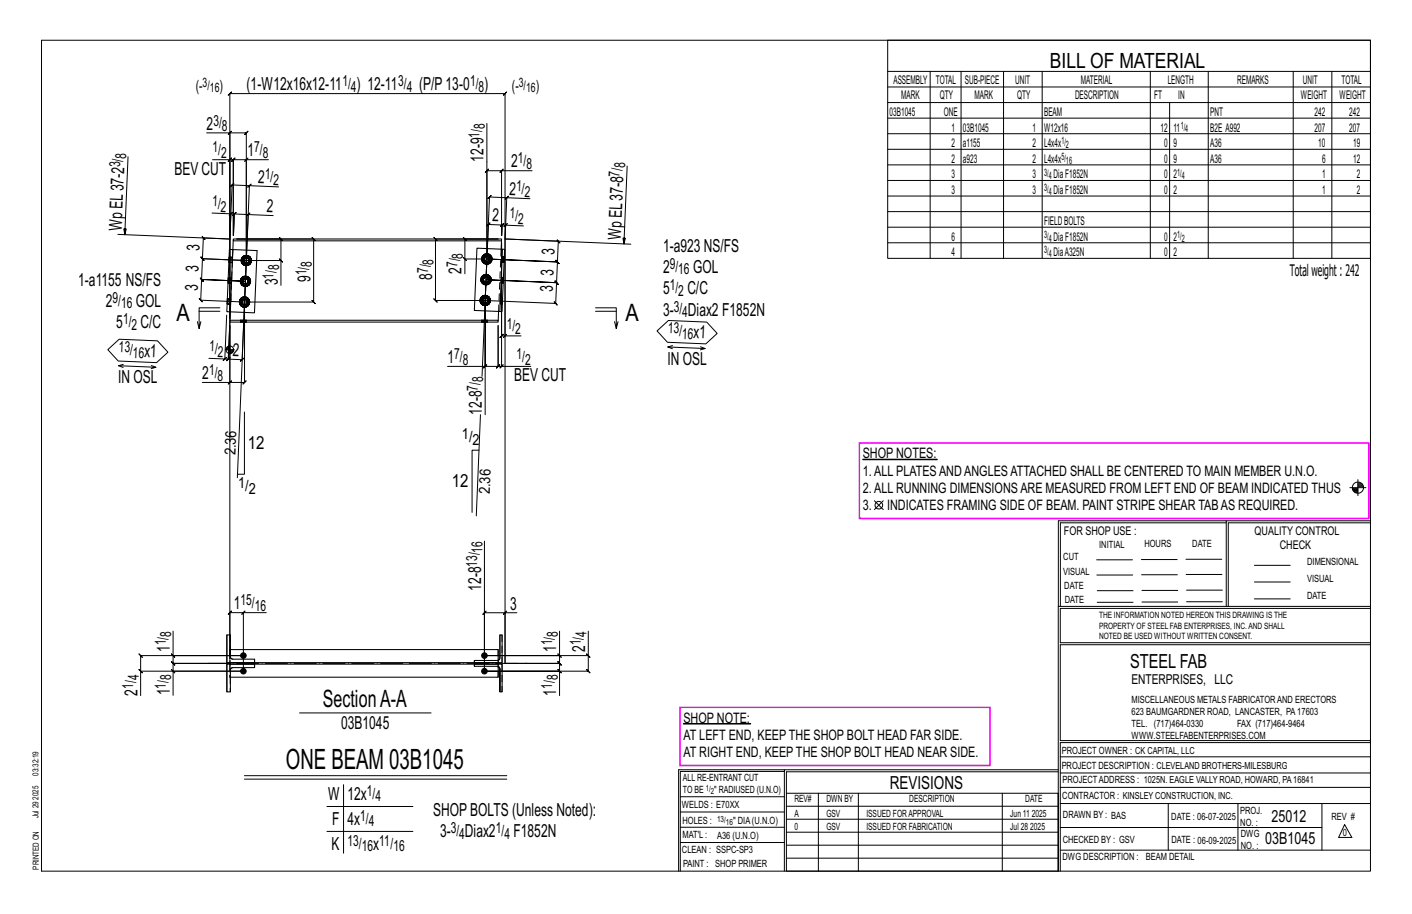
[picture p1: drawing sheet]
<svg xmlns="http://www.w3.org/2000/svg" width="432mm" height="279mm" viewBox="0 0 432 279" stroke-linecap="round" stroke-linejoin="round" font-family="sans-serif">
<g fill="#000" stroke="#000" stroke-width=".31">
<path d="M263.9 140.4h22.7v.1h-22.7zM209 221.2h20.5v.1h-20.5z"/>
<circle cx="74.4" cy="205.2" r=".86"/>
<circle cx="74.4" cy="200.4" r=".86"/>
<circle cx="148.1" cy="200.4" r=".86"/>
<circle cx="148.1" cy="205.2" r=".86"/>
</g>
<g fill="none" stroke="#000" stroke-width=".31">
<path d="M12.7 12.3h406.4v254h-406.4zM271.5 12.3h147.6v66.7h-147.6zM148.9 37.7v41.5M271.5 21.8h147.6M271.5 26.6h147.6M271.5 31.4h147.6M271.5 36.1h147.6M284.5 21.8v57.2M293.9 21.8v57.2M306.9 21.8v57.2M318.7 21.8v57.2M351.8 21.8v57.2"/>
<path d="M357.7 31.4v47.6M369.5 21.8v57.2M395.5 21.8v57.2M407.3 21.8v57.2M39.2 47.9l-1 23.8-.3-1.7h.7l-.4 1.7M63.2 40.6h7.1v56.8M65 48.8h5.3v48.6M69.8 49.3l1-1zM69.8 41.1l1-1zM70.3 48.8h1l-.5 .5 1-1-.5 .5v23.2v-23.2l-.5 .5 1-1-.5 .5h4M70.3 40.6h5l-.5 .5 1-1-.5 .5v39h10.6v7.6M74.8 49.3l1-1z"/>
<path d="M75.8 57.2l1-.9zM76.3 56.8l-5.3-.3 .5-.4-1 .9 .5-.5-.7 16.6M82.1 48.8h-6.8v30.8M85.2 57.1l-8.9-.3-1.5 35.5M153.4 52.2h-4.5l.5-.5-1 1 .5-.5v27M153.9 51.7l-1 1zM162.7 52.2h-9.3v19.8M191.8 50.8l-1 23.8-.3-1.8h.7l-.4 1.8M271.5 40.9h147.6M271.5 45.6h147.6M271.5 50.4h147.6M271.5 55.2h147.6"/>
<path d="M271.5 59.9h147.6M36 71.6l34.3 1.5M64.8 65.1l5.8 .3-.3 7.7M70.1 65.8l1-.9zM70.3 73.1l-8.1-.4-.5-.5 1 1-.5-.5-.3 6.4-.5-.5 1 1-.5-.5 13.4 .5M70.6 65.4h1.1l-.6 .5 1.1-1-.5 .5-.3 6.6 .3-6.6-.6 .5 1.1-1-.5 .5 4.2 .2M73.8 79.6h.5M73.9 79.1l.5 .1-.1 .4M74.3 79.6l.1 .4-.5 .2M74.4 79.2l.2-.3-.4-.3a1.52 1.52 0 0 0 0 2.1l.4-.3-.2-.4M74.7 78.2l-.5 .4M75.3 78.1l-.6 .1 .2 .5-.3 .2"/>
<path d="M75.3 78.6l.4 .1 .2-.5 .5 .4-.4 .3M75.3 79.6l-13.4-.5-.5-.5 1 1-.5-.5-.3 6.3-.4-.5 .9 1-.5-.5 13.5 .6-13.5-.6-.4-.5 .9 1-.5-.5-.2 6.4-.5-.5 1 1-.5-.5 13.4 .5M75.3 79.6l-2.7 66.4M75.4 66.1l1-1zM75.7 78.7l.3 .2 .3 .7h.5l-.1 .6M75.9 78.2l-.6-.1v.5l-.4 .1M76.3 79.6l-.3 .8-.3 .2M76.4 78.6l.3 .5-.4 .1M76.7 79.1l.1 .5M83.5 65.9l-7.6-.3-1.1 26.7h21.1l.5 .5-1-1 .5 .5v-19.2l.5 .5-1-1 .5 .5h-23.5h13.5l-.5-.5 1 1-.5-.5v6.5M85.4 79.1l1 1zM141.7 78.7l1 1z"/>
<path d="M147.4 79.2h.5M147.5 78.6l.5 .2-.1 .4M147.9 79.2l.1 .4-.5 .1M148 78.8l.2-.4-.4-.3a1.52 1.52 0 0 0 0 2.1l.4-.3-.2-.3M148.2 79.9l.3 .2-.2 .5 .6 .1M148.3 77.8l-.5 .3M148.9 79.2h-6.7v4.5M148.9 79.2l-1.5 35.8M148.9 77.6l-.6 .2 .2 .4-.3 .2M148.9 78.1l.4 .1 .2-.4 .5 .3-.4 .3M149.3 78.2l.3 .2 .3 .8h.5l-.1 .5M149.5 77.8l-.6-.2v.5l-.4 .1"/>
<path d="M149.6 79.9l.4 .3-.5 .4-.2-.5-.4 .1M149.8 79.6l.5 .1-.3 .5M149.9 79.2l-.3 .7-.3 .2M150 78.1l.3 .5-.5 .2M150.3 78.6l.1 .6M154.1 69.3l1-.9zM154.4 73.1l38.5 1.5M154.5 60.9l1-.9zM154.6 68.8h-1l.5-.5-1.1 1 .6-.5-.2 3.2 .2-3.2 .5-.5-1.1 1 .6-.5-4.3-.2 .6-.5-1.1 1 .5-.5-.9 23.3 21.5 .9 .5 .5-.9-1.1 .4 .6 .3-6.4 .5 .5-1-1 .5 .5-21.6-.9 21.6 .9 .5 .5-1-1 .5 .5 .3-6.3 .4 .5-.9-1.1 .5 .6-21.6-.9 21.6 .9 .4 .5-.9-1.1 .5 .6 .2-6.4 .5 .6-.9-1.1 .4 .5-16.3-.6M155 60.4l-5.3-.2 .5-.5-1 1 .5-.5-1.3 31.7h-15.2l.5 .5-1-1 .5 .5v-18.8l.5 .5-1-1 .5 .5h19.1h-10.1l-.5-.5 1 1-.5-.5v6.1M160.1 69.1l-5.5-.3-.2 4.3v29.6h4.9M162.1 60.7l-7.1-.3-.6 12.7"/>
<path d="M271.5 64.7h147.6M271.5 69.5h147.6M271.5 74.2h147.6M60.4 98.3l.5 2.1M60.9 95.2h6.3M67.2 94.1h-6.3v6.3l.5-2.1M69.3 96.3l-.5 13.4-4.9-.2M70.3 99.5v17.4h-8.4M70.3 98.5l-.5 11.3 .5-.5-1 1 .5-.5-1-.1M70.3 99.5v8.8M73.3 92.3h.5M73.4 91.8l.4 .1v.4"/>
<path d="M73.5 86h.5M73.6 85.4l.5 .2-.1 .4M73.7 93.4l.5 .3M73.8 92.3v.4l-.4 .2M73.8 91.9l.3-.3-.4-.3a1.52 1.52 0 0 0 0 2.1l.4-.3-.3-.4M74 87.1l.5 .3M74 86l.1 .4-.5 .2M74.1 93.1l.3 .2-.2 .4 .6 .2M74.1 85.6l.2-.3-.3-.4a1.52 1.52 0 0 0 0 2.2l.3-.4-.2-.3M74.2 90.9l-.5 .4M74.2 80.7l.5 .3M74.3 86.7l.3 .2-.1 .5 .5 .1"/>
<path d="M74.4 93.3l.4 .1v.5l.6-.2M74.5 84.6l-.5 .3M74.6 80.4l.3 .2-.2 .4 .6 .2M74.6 86.9l.4 .1v.5l.6-.1M74.8 90.8l-.6 .1 .2 .5-.3 .2M74.8 91.3l.4 .1 .2-.5 .5 .4-.4 .3M74.8 92.3v24.6l.5-.5-1 1 .5-.5h-4.5M74.8 92.3l-.8 17.7 .6-.5-1.1 .9 .5-.4-4.2-.2 .5-.5-1 1 .5-.5 .4-10.3M74.9 80.6l.4 .1v.5l.6-.2M75 84.5l-.5 .1 .1 .4-.3 .3M75 85h.4l.2-.4 .5 .3-.3 .4M75.2 91.4l.3 .2 .3 .7h.5l-.1 .6"/>
<path d="M75.4 90.9l-.6-.1v.5l-.4 .1M75.4 85l.4 .3 .3 .7h.5l-.1 .6M75.5 93.1l.4 .3-.5 .3-.2-.4-.4 .1M75.6 84.6l-.6-.1v.5h-.4M75.7 92.7l.5 .2-.3 .5M75.8 86.7l.3 .4-.5 .3-.2-.5-.4 .1M75.8 92.3l-.3 .8-.3 .2M75.9 91.3l.3 .5-.5 .1M76 86.4l.5 .2-.4 .5M76 80.4l.4 .3-.5 .3-.2-.4-.4 .1M76.1 86l-.3 .7-.4 .2M76.1 84.9l.4 .5-.5 .2"/>
<path d="M76.2 91.8l.1 .5M76.3 80l.4 .2-.3 .5M76.5 85.4l.1 .6M146.8 91.9h.5M147 91.3l.4 .2-.1 .4M147.1 85.5h.5M147.2 84.9l.5 .2-.1 .4M147.3 92.9l.5 .4M147.3 91.9l.1 .4-.4 .1M147.4 91.5l.2-.4-.3-.3a1.52 1.52 0 0 0 0 2.1l.3-.3-.2-.3M147.6 86.6l.5 .3M147.6 85.5l.1 .4-.5 .2"/>
<path d="M147.6 92.6l.4 .2-.2 .5 .6 .1M147.7 85.1l.2-.3-.3-.4a1.52 1.52 0 0 0 0 2.2l.3-.4-.2-.3M147.8 90.5l-.5 .3M147.8 80.2l.5 .4M147.9 86.2l.3 .3-.1 .4 .5 .1M148 92.8l.4 .1v.5l.5-.1M148.1 84.1l-.5 .3M148.2 86.5h.4v.5l.6-.1M148.4 90.3l-.6 .2 .2 .4-.4 .2M148.4 90.8l.4 .1 .1-.4 .5 .3-.3 .3M148.5 80.1l.4 .1v.5l.6-.1M148.6 84l-.5 .1 .1 .5-.3 .2"/>
<path d="M148.6 84.5l.4 .1 .2-.5 .5 .3-.3 .4M148.8 90.9l.3 .2 .3 .8h.5l-.1 .5M148.9 90.5l-.5-.2v.5l-.4 .1M149 84.6l.4 .2 .3 .7h.5l-.2 .6M149.1 92.6l.3 .3-.5 .4-.1-.5-.4 .1M149.2 84.1l-.6-.1v.5l-.4 .1M149.3 92.3l.5 .1-.4 .5M149.4 86.2l.3 .4-.5 .3-.2-.4h-.4M149.4 91.9l-.3 .7-.3 .2M149.4 90.8l.4 .5-.5 .2M149.6 85.9l.4 .2-.3 .5M149.7 85.5l-.3 .7-.4 .3"/>
<path d="M149.7 84.4l.3 .5-.4 .2M149.8 91.3l.1 .6M150 84.9l.2 .6M182.1 94.1h6.4v6.3l.5-2.1M182.1 95.2h6.4M187.9 98.3l.6 2.1M33 106.9l3.4-3.2 11.8 .5 3.2 3.5-3.5 3.2-11.7-.5zM36.3 111.8l11.4 .5-1.5 .4M37.7 111.4l-1.4 .4 1.4 .5M46.3 111.7l1.4 .6M68.2 110.2l1.1-.9zM68.9 106.9h2.8"/>
<path d="M69.2 106.4v.5M69.4 106.1v.8M69.7 106v.9M69.8 117.4l1-1zM69.9 105.8v1.1M70.1 105.8v1.1M70.5 106.9v1.2M70.7 106.9v1.1M70.9 106.9v1M71.1 106.9v.8M71.3 106.9v.5M136.9 112h11.5v-20.1v34.9"/>
<path d="M148.4 112l-.5 .5 1-1zM148.4 112h3.9l-.5 .5 1-1-.5 .5v-12.5v12.5l-.5 .5 1-1-.5 .5h1.1M153.9 111.5l-1 1zM154.4 102.7l.5-.5-1 1zM154.4 102.7h-1l.5-.5-1 1 .5-.5v-28.6v37.9h8.9M200.9 101.2l3.5-3.2 11.7 .5 3.2 3.4-3.5 3.2-11.7-.5zM204.2 106.1l11.4 .4-1.4 .5M205.7 105.6l-1.5 .5 1.4 .5M214.2 106l1.4 .5M74.7 125.9v19.1h-2.1M146.5 137.6h-2.1v19.1M146.9 126.8l-1.2 30.9"/>
<path d="M267.4 153.1l2.7 2.7M270.1 153.1l-2.7 2.7M375 159.8h-50.7v25.6M375 159.2h-51.3l-.1 107.1M412.8 149.1h4.9M413.6 149.4h1.7M413.6 149.6h1.7M413.7 149.9h1.6M414 150.2h1.3M414.3 150.5h1M415.3 146.6v4.9M415.3 148.8h1.6"/>
<path d="M415.3 147.6h.9M415.3 148.5h1.6M415.3 148.2h1.4M415.3 147.9h1.2M419.1 159.2h-44.1v26.2M419.1 159.8h-43.5v25.6M148.1 165.4v39.8v-17.9l-.5 .5 1-1-.5 .5h6.3M335.4 171.1h10.9M335.4 175.8h11M349 171h11M349.1 175.7h11M362.7 171h10.9"/>
<path d="M362.7 175.6h11M383.6 172.8h11M383.6 177.9h11M52.4 199.9l1 1zM52.9 192.9v7.5h21.5h-31.4l-.5-.5 1 1-.5-.5v4.8M74.4 187.3l.5-.5-1 1zM74.4 187.3h-4.1l.5-.5-1 1 .5-.5v14.2v-172.9l-.5 .5 1-1-.5 .5h84.1l-.5 .5 1-1-.5 .5v174.2M81.4 187.3h-7v17.9h-31.4v7.4M154.4 187.3l.5-.5-1 1zM158.1 187.3h-3.7v15.5M170.6 199.9l1 1zM171.1 192.9v7.5h-23h31.8v-7.5"/>
<path d="M179.4 199.9l1 1zM323.7 185.4h95.4M335.5 184.1h11M335.5 180.6h11M349.2 184h11M349.2 180.5h11M362.9 180.4h10.9M362.9 184h10.9M383.6 183.1h11M419.1 186h-94.9v10.5h94.9M419.1 197.1h-94.9v29.3h94.9v.6h-94.9v39.3M42.5 204.7l1 1z"/>
<path d="M52.4 204.7l1 1zM52.9 200.4v2.4l-.5-.5 1 1-.5-.5h17.4h-17.4l-.5-.5 1 1-.5-.5v2.4M74.4 205.2h-21.5v7.4M91.6 217.9h40.2M154.4 202.8h16.7l-.5-.5 1 1-.5-.5v2.4M170.6 204.7l1 1zM171.1 200.4v2.4l-.5-.5 1 1-.5-.5h-16.7M179.9 200.4v4.8l-.5-.5 1 1-.5-.5h-31.8h23v7.4M74.7 237.1h80.3M74.7 238.2h80.3M105.1 239.9v20.9M239.9 235.8h-31.9v30.5"/>
<path d="M239.9 235.3h-32.4v31M323.6 235.3h-83.7v31M323.6 235.9h-83.1v6.6M324.2 236.3h94.9M324.2 231.4h94.9M100 246.5h26.3M100 254.2h26.3M208 252.9h31.9M208 257.5h31.9M208 243.6h31.9M208 248.2h31.9M240.5 242.5h83.1v23.8h-83.1z"/>
<path d="M240.5 258.4h83.1M240.5 254.4h83.1M240.5 250.4h83.1M240.5 246.5h83.1M250.3 242.5v23.8M262.5 242.5v23.8M306.5 242.5v23.8M324.2 253h80.1M324.2 245.6h94.9M324.2 259.9h94.9M324.2 240.7h94.9M357.3 245.6v14.3"/>
<path d="M378.6 245.6v14.3M404.3 245.6v14.3M411.2 252.1l2.2 3.9h-4zM240.5 262.3h83.1"/>
<circle cx="70.3" cy="106.9" r="1.16"/>
<circle cx="268.8" cy="154.4" r="1.17"/>
<circle cx="415.3" cy="149.1" r="1.71"/>
</g>
<path d="M262.8 135.4h155.8v23.1h-155.8zM208 216.2h94.7v17.8h-94.7z" fill="none" stroke="#f0f" stroke-width=".5"/>
<g fill="none" stroke="#000" stroke-width=".32">
<path d="M70.2 76.2l1 .1-.8 19h-1zM71.3 73.6l-.1 2.7 7.4 .3-.8 19-7.4-.3-.1 2.6M71.3 73.1h82.1v.5h-82.1zM153.4 73.6l-.1 2.6M153.7 76.2h.6l-.8 19h-.6zM153.7 76.2l-7.8-.3-.8 19 7.8 .3M70.3 97.9h82.1l-.1 .6h-82zM73.6 97.9h.1M73.6 98.5h.1M75.3 97.9h.1M75.3 98.5h.1M147.3 97.9h.1"/>
<path d="M147.3 98.5h.1M149 97.9h.1M149 98.5h.1M152.5 95.2l-.1 2.7M69.4 194.1h1v6.6a.79 .79 0 0 0 .8 .8h6.7v1.1h-8.5zM69.4 194.1v8.5M70.4 198.6h82v3.2M152.9 194.1v7l-.3 .6M69.4 203h8.5v1.1h-6.7a.79 .79 0 0 0-.8 .8v6.6h-1zM69.4 203v8.5M70.3 202.6v.4M70.5 202.6h82v.4h-82z"/>
<path d="M145.1 203v.7h7a.79 .79 0 0 1 .8 .8v7v-7l-.3-.6M145.1 201.9h7a.79 .79 0 0 0 .8-.8v-7h.6v8.5h-8.4zM145.1 203.7v-.7h8.4v8.5h-.6M145.1 201.9v.7M152.4 203.7v3.3h-82"/>
</g>
<g fill="none" stroke="#000" stroke-width=".31" stroke-dasharray="2 1.4">
<path d="M70 79.8v.2l1.1 .1v.2M70 79.4v-.3h1.1v.4M70 79.1v-.3l1.1 .1v.2M70 78.8v-.2l1.1 .1v.2M70 78.6l1.1 .1M71.1 79.8v-.3l-1.1-.1v.4h1.1v.3M71.2 76.3l-.8 19M73.7 79.6l.1 .7zM73.8 79.6l.1 .6zM73.8 79.6l.7-1.3-.7 1.3 .7 1.4-.7-1.4h.5M73.8 79l-.1 .6zM73.9 79.1l.5 .1-.1 .4"/>
<path d="M74.2 78.5l-.4 .5zM74.2 78.5l.5-.3zM74.2 78.6l.5-.4zM74.2 78.6l.5-.4M74.4 79.2l.5-.5M74.5 79.6l.1 .4zM74.5 78.3h1.6zM74.6 78.9l-.4-.3-.4 1 .1-.5v1.1l.3 .5-.3-.5 .3 .5 .4-.3M74.6 79.2l-.1 .4zM74.6 79.2l.3-.3zM74.7 78.2l.6-.1zM74.9 78.9l.4-.1z"/>
<path d="M75.3 78.1l-.6 .1 .6-.1-.6 .1 .2 .5 .4-.1M75.3 78.8l.4 .1zM75.3 78.1l.6 .1-.6-.1 .6 .1-.2 .5-.4-.1zM75.3 78.1l.6 .1zM75.7 78.9l.3 .3zM75.7 78.7l.3 .2M75.9 78.2l.5 .4zM75.9 78.2l.5 .4M75.9 78.2l.5 .3zM76 79.2l.1 .4zM76.1 78.3l.7 1.3zM76.1 79.6l-.1 .4z"/>
<path d="M76.3 79.2l.4-.1-.3-.5M76.4 78.6l-.4 .3 .3 .7h.5l-.1 .6M76.4 78.5l.4 .5zM76.7 79.1l.1 .5zM76.7 79.1l.1 .5M76.8 79l.1 .6zM76.8 79.6l-.7 1.4zM76.9 79.6l-.1 .7zM147.3 79.2l.1 .6zM147.4 79.2l.1 .5zM147.4 79.2l.7-1.4-.7 1.4 .7 1.3-.7-1.3h.5M147.4 78.6l-.1 .6z"/>
<path d="M147.4 79.8l.4 .5zM147.5 79.7l.5-.1-.1-.4M147.5 78.6l.5 .2-.1 .4M147.8 78l-.4 .6zM147.8 78l.5-.3zM147.8 78.1l.5-.3zM147.8 78.1l.5-.3M148 79.6l.5 .5M148 78.8l.5-.6M148.1 79.2l.1 .4zM148.1 77.8h1.6zM148.2 78.4l-.4-.3-.4 1.1 .1-.6v1.1l.3 .5-.3-.5 .3 .5 .4-.3"/>
<path d="M148.2 78.8l-.1 .4zM148.2 79.6l.3 .3zM148.2 78.8l.3-.3zM148.3 77.7l.6-.1zM148.5 79.9l.4 .1zM148.5 78.5l.4-.1zM148.9 77.6l-.6 .2 .6-.2-.6 .2 .2 .4 .4-.1M148.9 80l.4-.1zM148.9 78.4l.4 .1zM148.9 77.6l.6 .2-.6-.2 .6 .2-.2 .4-.4-.1zM148.9 77.6l.6 .1zM149.3 79.9l.3-.3z"/>
<path d="M149.3 78.5l.3 .3zM149.3 78.2l.3 .2M149.5 77.8l.5 .3zM149.5 77.8l.5 .3M149.5 77.7l.5 .3zM149.6 78.8l.1 .4zM149.7 77.8l.7 1.4zM149.7 79.2l-.1 .4zM149.8 79.6l.5 .1-.3 .5M149.8 78.8l.5-.2-.3-.5M150 78.1l-.4 .3 .3 .8h.5l-.1 .5M150 78l.4 .6z"/>
<path d="M150.3 78.6l.1 .6zM150.3 78.6l.1 .6M150.4 79.8l-.4 .5zM150.4 78.6l.1 .6zM150.4 79.2l-.7 1.3zM150.5 79.2l-.1 .6zM153.5 79v.4h.7v-.3l-.7-.1v-.2M153.5 78.5l.7 .1zM154.2 80v.2h-.7v-.2M154.2 79.7v.3h-.7v-.3M154.2 79.4v.3h-.7v-.3M154.2 79.1v-.3h-.7v-.2"/>
<path d="M154.2 78.6v.2M69.4 92.9l1.1 .1zM69.4 92.9l.1-.2M69.5 92.4v.3l1 .1v.1M69.5 92.1v-.3h1.1v.4M69.5 91.8v-.3h1.1v.3M69.5 91.5v-.2l1.1 .1v.1M69.5 91.3l1.1 .1M69.7 86.6l1.1 .1zM69.7 86.6v-.2M69.7 86.1v.3h1.1v.2M69.7 85.8l.1-.4 1 .1v.3"/>
<path d="M69.8 85.4v-.2h1.1l-.1 .3M69.8 85.2v-.2h1.1v.2M69.8 85h1.1M70 80.2l1.1 .1zM70 80.2v-.2M70.5 92.5l.1-.3-1.1-.1v.3l1 .1v.3M70.8 86.1v-.3h-1.1v.3h1.1v.3M73.2 92.3l.1 .6zM73.3 92.3l.1 .6zM73.3 92.3l.7-1.3-.7 1.3 .7 1.4-.7-1.4h.5M73.3 91.7l-.1 .6zM73.3 92.9l.4 .6z"/>
<path d="M73.4 92.9l.4-.2v-.4M73.4 91.8l.4 .1v.4M73.5 86l.1 .6zM73.5 86l.8-1.3-.8 1.3 .8 1.3-.8-1.3h.5M73.6 97.9h.1M73.6 97.9v.6M73.6 85.4l-.1 .6zM73.6 86.6l.3 .5zM73.6 98.5h.1M73.6 86.6l.5-.2-.1-.4M73.6 85.4l.5 .2-.1 .4M73.7 91.2l-.4 .5z"/>
<path d="M73.7 93.5l.5 .3zM73.7 91.2l.5-.3zM73.7 93.4l.5 .3zM73.7 93.4l.5 .3M73.7 91.3l.5-.4zM73.7 91.3l.5-.4M73.8 98.5h-.2v-.6h.2M73.8 92.7l.6 .6M73.8 91.9l.6-.5M73.8 80.3l.4 .5zM73.9 80.2l.5-.2-.1-.4M73.9 84.9l-.3 .5z"/>
<path d="M73.9 87.1l.5 .4zM73.9 84.9l.5-.4zM74 87.1l.5 .3zM74 87.1l.5 .3M74 84.9l.5-.3zM74 84.9l.5-.3M74 92.3l.1 .4zM74 93.7h1.5zM74 91h1.5zM74.1 91.6l-.4-.3-.4 1 .1-.5v1.1l.3 .5-.3-.5 .3 .5 .4-.3M74.1 91.9l-.1 .4zM74.1 92.7l.3 .3z"/>
<path d="M74.1 91.9l.3-.3zM74.1 97.9h.3v.6h-.3zM74.1 98.5h-.3v-.6h.3M74.1 86.4l.5 .5M74.1 85.6l.5-.6M74.2 93.8l.6 .1zM74.2 90.9l.6-.2zM74.2 80.8l.5 .3zM74.2 80.7l.5 .3zM74.2 80.7l.5 .3M74.3 86v.4zM74.3 87.3h1.5z"/>
<path d="M74.3 84.7h1.5zM74.3 85.3l-.3-.4-.5 1.1 .1-.6v1.2l.4 .5-.4-.5 .4 .5 .3-.4M74.3 85.6v.4zM74.3 86.4l.3 .3zM74.3 85.6l.3-.3zM74.4 80l.5 .6M74.4 93.3l.4 .1v.5l-.6-.2 .6 .2-.6-.2zM74.4 93l.4 .1zM74.4 91.6l.4-.1zM74.4 98.5h.4v-.6h.2M74.4 97.9h.4M74.4 87.5l.6 .1z"/>
<path d="M74.4 84.5l.6-.1zM74.5 81h1.6zM74.6 80l.3 .3zM74.6 86.9l.4 .1v.5l-.5-.1 .5 .1-.5-.1zM74.6 86.7l.4 .1zM74.6 85.3l.4-.1zM74.7 81.1l.6 .1zM74.8 98.5h.2v-.6h.2M74.8 90.8l-.6 .1 .6-.1-.6 .1 .2 .5 .4-.1M74.8 93.9l.6-.1zM74.8 93.9l.6-.2zM74.8 93.9l.6-.2"/>
<path d="M74.8 93.4l.4-.1 .2 .4M74.8 93.1l.4-.1zM74.8 91.5l.4 .1zM74.8 90.8l.6 .1-.6-.1 .6 .1-.2 .5-.4-.1zM74.8 90.7l.6 .2zM74.9 80.6l.4 .1v.5l-.6-.2 .6 .2-.6-.2zM74.9 80.3l.4 .1zM75 98.5h.2l.1-.6M75 84.5l-.5 .1 .5-.1-.5 .1 .1 .4h.4M75 87.6l.7-.1zM75 87.5l.6-.1zM75 87.5l.6-.1"/>
<path d="M75 87l.4-.1 .2 .5M75 86.8l.4-.1zM75 85.2l.4 .1zM75 84.5l.6 .1-.6-.1 .6 .1-.2 .4h-.4zM75 84.4l.7 .1zM75.2 93.3l.3-.2M75.2 93l.3-.3zM75.2 91.6l.3 .3zM75.2 91.4l.3 .2M75.3 98.5v-.6M75.3 98.5h-.1M75.3 81.2l.6-.1z"/>
<path d="M75.3 81.2l.6-.2zM75.3 81.2l.6-.2M75.3 80.7l.4-.1 .2 .4M75.3 80.4l.4-.1zM75.4 93.7l.5-.3zM75.4 93.7l.5-.3M75.4 90.9l.5 .4zM75.4 90.9l.5 .4M75.4 93.8l.5-.3zM75.4 90.9l.5 .3zM75.4 86.9l.4-.2M75.4 86.7l.3-.3z"/>
<path d="M75.4 85.3l.3 .3zM75.4 85l.4 .3M75.5 91.9l.1 .4zM75.5 91l.8 1.3zM75.6 92.3l-.1 .4zM75.6 87.4l.5-.3zM75.6 87.4l.5-.3M75.6 84.6l.5 .3zM75.6 84.6l.5 .3M75.7 87.5l.5-.4zM75.7 84.5l.5 .4zM75.7 80.6l.3-.2"/>
<path d="M75.7 80.3l.3-.3zM75.7 92.7l.5 .2-.3 .5M75.7 91.9l.5-.1-.3-.5M75.7 85.6l.1 .4zM75.8 84.7l.8 1.3zM75.8 86l-.1 .4zM75.9 93.4l-.4-.3 .3-.8M75.9 91.3l-.4 .3 .3 .7h.5l-.1 .6M75.9 81l.5-.3zM75.9 81l.5-.3M75.9 91.2l.4 .5zM75.9 81.1l.5-.3z"/>
<path d="M76 86.4l.5 .2-.4 .5M76 85.6l.5-.2-.4-.5M76.1 87.1l-.3-.4 .3-.7M76.1 84.9l-.3 .4 .3 .7h.5l-.1 .6M76.2 84.9l.3 .5zM76.2 91.8l.1 .5zM76.2 91.8l.1 .5M76.3 92.9l-.4 .6zM76.3 91.7l.1 .6zM76.3 80l.4 .2-.3 .5M76.3 92.3l-.8 1.4zM76.4 92.3l-.1 .6z"/>
<path d="M76.4 80.7l-.4-.3 .3-.8M76.5 85.4l.1 .6zM76.5 85.4l.1 .6M76.5 86.6l-.3 .5zM76.6 86l-.8 1.3zM76.6 86l-.1 .6zM76.8 80.3l-.4 .5zM146.8 91.9l.1 .6zM146.8 91.9l.2 .5zM146.8 91.9l.8-1.4-.8 1.4 .8 1.3-.8-1.3h.5M146.9 91.2l-.1 .7zM146.9 92.5l.3 .5z"/>
<path d="M147 92.4l.4-.1-.1-.4M147 91.3l.4 .2-.1 .4M147 85.5l.2 .6zM147.1 85.5l.1 .6zM147.1 85.5l.8-1.3-.8 1.3 .8 1.3-.8-1.3h.5M147.2 84.9l-.2 .6zM147.2 86.1l.3 .5zM147.2 86.1l.5-.2-.1-.4M147.2 84.9l.5 .2-.1 .4M147.2 90.7l-.3 .5zM147.2 93l.6 .3zM147.2 90.7l.6-.3z"/>
<path d="M147.3 97.9h.1M147.3 97.9v.6M147.3 92.9l.5 .4zM147.3 92.9l.5 .4M147.3 90.8l.5-.3zM147.3 90.8l.5-.3M147.3 98.5h.1M147.4 92.3l.6 .5M147.4 91.5l.6-.6M147.5 84.4l-.3 .5zM147.5 86.6l.5 .4zM147.5 84.4l.5-.4z"/>
<path d="M147.5 98.5h-.2v-.6h.2M147.6 86.6l.5 .3zM147.6 86.6l.5 .3M147.6 84.4l.5-.3zM147.6 84.4l.5-.3M147.6 91.9l.1 .4zM147.6 93.2h1.5zM147.6 90.5h1.5zM147.6 91.1l-.3-.3-.5 1.1 .2-.6v1.1l.3 .5-.3-.5 .3 .5 .3-.3M147.7 91.5l-.1 .4zM147.7 92.3l.3 .3zM147.7 91.5l.3-.3z"/>
<path d="M147.7 85.9l.5 .6M147.7 85.1l.5-.5M147.8 93.3l.6 .1zM147.8 90.4l.6-.1zM147.8 80.3l.5 .3zM147.8 97.9h.3v.6h-.3zM147.8 98.5h-.3v-.6h.3M147.8 80.2l.5 .4zM147.8 80.2l.5 .4M147.8 85.5l.1 .4zM147.9 86.8h1.5zM147.9 84.2h1.5z"/>
<path d="M147.9 84.8l-.3-.4-.5 1.1 .1-.6v1.2l.4 .5-.4-.5 .4 .5 .3-.4M147.9 85.1l-.1 .4zM147.9 85.9l.3 .3zM147.9 85.1l.3-.3zM148 92.8l.4 .1v.5l-.6-.1 .6 .1-.6-.1zM148 92.6l.4 .1zM148 91.2l.4-.1zM148 87l.6 .1zM148 84l.6-.1zM148.1 80.5h1.6zM148.1 98.5h.4v-.6h.3M148.1 97.9h.4"/>
<path d="M148.2 86.5h.4v.5l-.5-.1 .5 .1-.5-.1zM148.2 86.2l.4 .1zM148.2 84.8l.4-.1zM148.3 80.6l.6 .2zM148.4 90.3l-.6 .2 .6-.2-.6 .2 .2 .4 .4-.1M148.4 93.4l.6-.1zM148.4 93.4l.5-.1zM148.4 93.4l.5-.1M148.4 92.9l.4-.1 .1 .5M148.4 92.7l.4-.1zM148.4 91.1l.4 .1zM148.4 90.3l.5 .2-.5-.2 .5 .2-.1 .4-.4-.1z"/>
<path d="M148.4 90.3l.6 .1zM148.5 98.5h.3v-.6h.1M148.5 80.1l.4 .1v.5l-.6-.1 .6 .1-.6-.1zM148.6 84l-.5 .1 .5-.1-.5 .1 .1 .5 .4-.1M148.6 87.1l.6-.1zM148.6 87l.6-.1zM148.6 87l.6-.1M148.6 86.5h.4l.2 .4M148.6 86.3l.4-.1zM148.6 84.7l.4 .1zM148.6 84l.6 .1-.6-.1 .6 .1-.2 .5-.4-.1zM148.6 83.9l.6 .1z"/>
<path d="M148.8 98.5h.1l.1-.6M148.8 92.8l.3-.2M148.8 92.6l.3-.3zM148.8 91.2l.3 .3zM148.8 90.9l.3 .2M148.9 80.8l.6-.2zM148.9 80.7l.6-.1zM148.9 80.7l.6-.1M148.9 80.2l.4-.1 .2 .5M148.9 93.3l.5-.4zM148.9 93.3l.5-.4M148.9 90.5l.5 .3z"/>
<path d="M148.9 90.5l.5 .3M149 93.3l.5-.3zM149 90.4l.5 .3zM149 98.5v-.6M149 98.5h-.1M149 86.5l.4-.3M149 86.2l.3-.3zM149 84.8l.3 .3zM149 84.6l.4 .2M149.1 91.5l.1 .4zM149.1 90.5l.8 1.4zM149.2 91.9l-.1 .4z"/>
<path d="M149.2 86.9l.5-.3zM149.2 86.9l.5-.3M149.2 84.1l.5 .3zM149.2 84.1l.5 .3M149.2 87l.6-.4zM149.2 84l.6 .4zM149.3 80.1l.3-.2M149.3 92.3l.5 .1-.4 .5M149.3 91.5l.5-.2-.4-.5M149.3 85.1l.1 .4zM149.4 84.2l.8 1.3zM149.4 85.5l-.1 .4z"/>
<path d="M149.4 92.9l-.3-.3 .3-.7M149.4 90.8l-.3 .3 .3 .8h.5l-.1 .5M149.5 80.6l.5-.4zM149.5 80.6l.5-.4M149.5 90.7l.3 .5zM149.5 80.6l.5-.3zM149.6 85.9l.4 .2-.3 .5M149.6 85.1l.4-.2-.3-.5M149.7 86.6l-.3-.4 .3-.7M149.7 84.4l-.3 .4 .3 .7h.5l-.2 .6M149.8 84.4l.3 .5zM149.8 91.3l.1 .6z"/>
<path d="M149.8 91.3l.1 .6M149.8 92.5l-.3 .5zM149.8 91.2l.2 .7zM149.9 91.9l-.8 1.3zM150 91.9l-.2 .6zM150 80.2l-.4-.3 .3-.7M150 84.9l.2 .6zM150 84.9l.2 .6M150.1 86.1l-.3 .5zM150.1 84.9l.1 .6zM150.2 85.5l-.8 1.3zM150.2 85.5l-.1 .6z"/>
<path d="M152.5 95.2l.8-19M153 91.7v.3l.7 .1v-.4h-.7v-.3M153 91.2l.7 .1zM153.3 85.4l-.1 .3h.7v-.3h-.6v-.3M153.3 84.8l.7 .1zM153.6 92.9l-.7-.1M153.6 92.7v.2l-.7-.1 .1-.1M153.7 92.4l-.1 .3h-.6v-.3M153.7 92.1v.3h-.7v-.4M153.7 91.7v-.2l-.7-.1v-.1M153.7 91.3v.2M153.9 86.5h-.7"/>
<path d="M153.9 86.3v.2h-.7v-.2M153.9 86.1v.2h-.7v-.3M153.9 85.7v.4l-.7-.1v-.3M153.9 85.4l.1-.3h-.7v-.2M154 84.9v.2M154.2 80.2h-.7M70.3 198.6l.1 4M70.4 194.1v6.6a.79 .79 0 0 0 .8 .8M70.4 198.6l-.1 4M152.3 198.6v8.4M153.5 194.1v8.5M70.3 203v4"/>
<path d="M70.4 203v4M71.2 204.1a.79 .79 0 0 0-.8 .8v6.6M77.8 203v1.1M77.8 201.5v1.1M152.1 201.9l.5-.2M152.4 203.7h.1M152.4 201.8h.1M152.4 203.7v-.7M152.4 202.6v-.8M152.6 203.9l-.5-.2M153.5 203v8.5"/>
</g>
<path d="M63.5 202.8h97.7" fill="none" stroke="#000" stroke-width=".31" stroke-dasharray="6.8 1 0 1"/>
<text font-size="8.6" x="87.4" y="235.2">ONE BEAM 03B1045</text>
<g font-size="7.3">
<text x="54" y="98">A</text>
<text x="191.2" y="98">A</text>
<text x="98.7" y="216.2">SectionA-A</text>
</g>
<text font-size="6.4" x="321.1" y="20.7">BILL OF MATERIAL</text>
<text font-size="5.9" x="345.6" y="204.1">STEEL FAB</text>
<g font-size="5.5">
<text x="75.4" y="27.6">(1-W12x16x12-11</text>
<text x="109.1" y="27.6">) 12-11</text>
<text x="128.2" y="27.6">(P/P13-0</text>
<text x="148.1" y="27.6">)</text>
<text x="63.2" y="39.6">2</text>
<text x="75.7" y="47.8">1</text>
<text x="53.4" y="53.4">BEV CUT</text>
<text x="147.9" y="49.5" transform="rotate(-90 147.9 49.5)">12-9</text>
<text x="156.3" y="51.2">2</text>
<text x="78.8" y="55.9" transform="rotate(2 78.8 55.9)">2</text>
<text x="155.7" y="59.5" transform="rotate(2 155.7 59.5)">2</text>
<text x="81.5" y="64.8" transform="rotate(2 81.5 64.8)">2</text>
<text x="37.2" y="70.6" transform="rotate(-88 37.2 70.6)">WpEL37-2</text>
<text x="150.5" y="67.7" transform="rotate(2 150.5 67.7)">2</text>
<text x="61" y="76.9" transform="rotate(-88 61 76.9)">3</text>
<text x="169.6" y="77.9" transform="rotate(-88 169.6 77.9)">3</text>
<text x="189.9" y="73.5" transform="rotate(-88 189.9 73.5)">WpEL37-8</text>
<text x="202.8" y="76.9">1-a923 NS/FS</text>
<text x="60.7" y="83.2" transform="rotate(-88 60.7 83.2)">3</text>
<text x="141.2" y="83.7" transform="rotate(-90 141.2 83.7)">2</text>
<text x="202.8" y="83.5">2</text>
<text x="211.9" y="83.5">GOL</text>
<text x="23.9" y="87.4">1-a1155 NS/FS</text>
<text x="60.5" y="89" transform="rotate(-88 60.5 89)">3</text>
<text x="84.9" y="87.2" transform="rotate(-90 84.9 87.2)">3</text>
<text x="94.9" y="86.3" transform="rotate(-90 94.9 86.3)">9</text>
<text x="132.2" y="85.5" transform="rotate(-90 132.2 85.5)">8</text>
<text x="169.1" y="89.4" transform="rotate(-88 169.1 89.4)">3</text>
<text x="169.3" y="84.2" transform="rotate(-88 169.3 84.2)">3</text>
<text x="202.8" y="90">5</text>
<text x="210.2" y="90">C/C</text>
<text x="32.4" y="93.9">2</text>
<text x="41.6" y="93.9">GOL</text>
<text x="35.6" y="100.4">5</text>
<text x="43" y="100.4">C/C</text>
<text x="202.8" y="96.5">3-</text>
<text x="210.4" y="96.5">Diax2 F1852N</text>
<text x="212" y="103.4" transform="rotate(2 212 103.4)">x1</text>
<text x="44.1" y="109.1" transform="rotate(2 44.1 109.1)">x1</text>
<text x="71.1" y="108.8" transform="rotate(2 71.1 108.8)">2</text>
<text x="136.9" y="111">1</text>
<text x="204.1" y="111.5">IN OSL</text>
<text x="36.1" y="117.2">IN OSL</text>
<text x="61.9" y="115.9">2</text>
<text x="157.3" y="116.5">BEV CUT</text>
<text x="147.4" y="126.8" transform="rotate(-90 147.4 126.8)">12-8</text>
<text x="75.8" y="137.2">12</text>
<text x="138.2" y="148.9">12</text>
<text x="147.2" y="180.6" transform="rotate(-90 147.2 180.6)">12-8</text>
<text x="71.5" y="186.3">1</text>
<text x="156" y="186.3">3</text>
<text x="51.9" y="199.4" transform="rotate(-90 51.9 199.4)">1</text>
<text x="170.1" y="199.4" transform="rotate(-90 170.1 199.4)">1</text>
<text x="178.9" y="199.4" transform="rotate(-90 178.9 199.4)">2</text>
<text x="42" y="212.6" transform="rotate(-90 42 212.6)">2</text>
<text x="51.9" y="212.6" transform="rotate(-90 51.9 212.6)">1</text>
<text x="170.1" y="212.6" transform="rotate(-90 170.1 212.6)">1</text>
<text x="104.3" y="222.9">03B1045</text>
<text x="100.4" y="244.6">W</text>
<text x="106.3" y="244.6">12x</text>
<text x="272.2" y="241.1">REVISIONS</text>
<text x="132.5" y="249.5">SHOPBOLTS (Unless Noted):</text>
<text x="101.6" y="252.2">F</text>
<text x="106.3" y="252.2">4x</text>
<text x="134.6" y="256">3-</text>
<text x="142.2" y="256">Diax2</text>
<text x="157" y="256">F1852N</text>
<text x="101.4" y="259.8">K</text>
<text x="114.1" y="259.8">x</text>
</g>
<g font-size="5.1">
<text x="388.9" y="251.3">25012</text>
<text x="386.9" y="258.1">03B1045</text>
</g>
<text font-size="4.9" x="394.5" y="84.3">Totalweight : 242</text>
<g font-size="4.7">
<text x="59.9" y="27.8">(-</text>
<text x="67.1" y="27.8">)</text>
<text x="104.7" y="26.4">1/</text>
<text x="107.3" y="28">4</text>
<text x="121.8" y="26.4">3/</text>
<text x="124.4" y="28">4</text>
<text x="143.7" y="26.4">1/</text>
<text x="146.4" y="28">8</text>
<text x="156.6" y="27.8">(-</text>
<text x="163.8" y="27.8">)</text>
<text x="65.2" y="38.4">3/</text>
<text x="67.9" y="40">8</text>
<text x="148.3" y="39.5" transform="rotate(-90 148.3 39.5)">8</text>
<text x="65" y="46.6">1/</text>
<text x="77.7" y="46.6">7/</text>
<text x="146.7" y="42.1" transform="rotate(-90 146.7 42.1)">1/</text>
<text x="36.8" y="51.1" transform="rotate(-88 36.8 51.1)">3/</text>
<text x="38.6" y="48.6" transform="rotate(-88 38.6 48.6)">8</text>
<text x="67.6" y="48.2">2</text>
<text x="80.3" y="48.2">8</text>
<text x="158.4" y="50">1/</text>
<text x="161" y="51.6">8</text>
<text x="189.4" y="54" transform="rotate(-88 189.4 54)">7/</text>
<text x="191.2" y="51.4" transform="rotate(-88 191.2 51.4)">8</text>
<text x="80.9" y="54.7" transform="rotate(2 80.9 54.7)">1/</text>
<text x="83.5" y="56.5" transform="rotate(2 83.5 56.5)">2</text>
<text x="157.8" y="58.3" transform="rotate(2 157.8 58.3)">1/</text>
<text x="64.9" y="62.9" transform="rotate(2 64.9 62.9)">1/</text>
<text x="67.5" y="64.7" transform="rotate(2 67.5 64.7)">2</text>
<text x="160.4" y="60.1" transform="rotate(2 160.4 60.1)">2</text>
<text x="155.8" y="66.6" transform="rotate(2 155.8 66.6)">1/</text>
<text x="158.3" y="68.4" transform="rotate(2 158.3 68.4)">2</text>
<text x="85.3" y="82.6" transform="rotate(-90 85.3 82.6)">8</text>
<text x="95.3" y="81.6" transform="rotate(-90 95.3 81.6)">8</text>
<text x="130.9" y="83.5" transform="rotate(-90 130.9 83.5)">7/</text>
<text x="132.6" y="80.9" transform="rotate(-90 132.6 80.9)">8</text>
<text x="139.9" y="81.6" transform="rotate(-90 139.9 81.6)">7/</text>
<text x="141.6" y="79" transform="rotate(-90 141.6 79)">8</text>
<text x="204.8" y="82.2">9/</text>
<text x="207.4" y="83.9">16</text>
<text x="83.7" y="85.2" transform="rotate(-90 83.7 85.2)">1/</text>
<text x="93.7" y="84.2" transform="rotate(-90 93.7 84.2)">1/</text>
<text x="204.8" y="88.7">1/</text>
<text x="34.4" y="92.6">9/</text>
<text x="37.1" y="94.3">16</text>
<text x="206" y="95.3">3/</text>
<text x="207.4" y="90.4">2</text>
<text x="37.6" y="99.2">1/</text>
<text x="40.2" y="100.8">2</text>
<text x="155" y="100.4">1/</text>
<text x="204.2" y="101.8" transform="rotate(2 204.2 101.8)">13/</text>
<text x="208.6" y="96.9">4</text>
<text x="36.3" y="107.6" transform="rotate(2 36.3 107.6)">13/</text>
<text x="64" y="107.3" transform="rotate(2 64 107.3)">1/</text>
<text x="157.6" y="102.1">2</text>
<text x="208.5" y="103.7" transform="rotate(2 208.5 103.7)">16</text>
<text x="40.6" y="109.4" transform="rotate(2 40.6 109.4)">16</text>
<text x="66.5" y="109.1" transform="rotate(2 66.5 109.1)">2</text>
<text x="138.9" y="109.8">7/</text>
<text x="141.5" y="111.4">8</text>
<text x="158" y="109.8">1/</text>
<text x="160.6" y="111.4">2</text>
<text x="63.9" y="114.7">1/</text>
<text x="66.5" y="116.3">8</text>
<text x="146.1" y="119.4" transform="rotate(-90 146.1 119.4)">7/</text>
<text x="147.8" y="116.8" transform="rotate(-90 147.8 116.8)">8</text>
<text x="141.2" y="134.3">1/</text>
<text x="144.5" y="136">2</text>
<text x="72" y="139.2" transform="rotate(-88 72 139.2)">2.36</text>
<text x="72.8" y="149.3">1/</text>
<text x="76.1" y="151">2</text>
<text x="149.8" y="151.1" transform="rotate(-88 149.8 151.1)">2.36</text>
<text x="145.9" y="173.3" transform="rotate(-90 145.9 173.3)">13/</text>
<text x="147.6" y="168.9" transform="rotate(-90 147.6 168.9)">16</text>
<text x="73.6" y="185">15/</text>
<text x="77.9" y="186.7">16</text>
<text x="50.7" y="197.3" transform="rotate(-90 50.7 197.3)">1/</text>
<text x="52.4" y="194.7" transform="rotate(-90 52.4 194.7)">8</text>
<text x="168.9" y="197.3" transform="rotate(-90 168.9 197.3)">1/</text>
<text x="170.5" y="194.7" transform="rotate(-90 170.5 194.7)">8</text>
<text x="177.7" y="197.3" transform="rotate(-90 177.7 197.3)">1/</text>
<text x="179.3" y="194.7" transform="rotate(-90 179.3 194.7)">4</text>
<text x="42.4" y="208" transform="rotate(-90 42.4 208)">4</text>
<text x="52.4" y="207.9" transform="rotate(-90 52.4 207.9)">8</text>
<text x="170.5" y="208" transform="rotate(-90 170.5 208)">8</text>
<text x="40.8" y="210.6" transform="rotate(-90 40.8 210.6)">1/</text>
<text x="50.7" y="210.5" transform="rotate(-90 50.7 210.5)">1/</text>
<text x="168.9" y="210.6" transform="rotate(-90 168.9 210.6)">1/</text>
<text x="112.2" y="243.3">1/</text>
<text x="114.8" y="245">4</text>
<text x="110.1" y="251">1/</text>
<text x="112.8" y="252.6">4</text>
<text x="137.8" y="254.7">3/</text>
<text x="140.5" y="256.4">4</text>
<text x="151.6" y="254.7">1/</text>
<text x="154.2" y="256.4">4</text>
<text x="106.3" y="258.6">13/</text>
<text x="110.6" y="260.2">16</text>
<text x="115.9" y="258.6">11/</text>
<text x="120.3" y="260.2">16</text>
</g>
<g font-size="4.4">
<text x="263.9" y="140.1">SHOP NOTES:</text>
<text x="263.9" y="145.4">1.ALL PLATESANDANGLESATTACHED SHALL BE CENTERED TO MAIN MEMBER U.N.O.</text>
<text x="263.9" y="155.8">3.</text>
<text x="263.9" y="150.6">2.ALL RUNNING DIMENSIONSARE MEASURED FROM LEFT END OF BEAM INDICATED THUS</text>
<text x="271.3" y="155.8">INDICATES FRAMING SIDE OF BEAM. PAINT STRIPE SHEAR TABAS REQUIRED.</text>
<text x="209" y="220.9">SHOP NOTE:</text>
<text x="209" y="226.2">AT LEFT END, KEEP THE SHOP BOLT HEAD FAR SIDE.</text>
<text x="209" y="231.4">AT RIGHT END, KEEP THE SHOP BOLT HEAD NEAR SIDE.</text>
</g>
<text font-size="4.2" x="346" y="209.1">ENTERPRISES, LLC</text>
<g font-size="4">
<text x="61.9" y="26.7">3/</text>
<text x="64.2" y="28.1">16</text>
<text x="158.7" y="26.7">3/</text>
<text x="160.9" y="28.1">16</text>
</g>
<g font-size="3.7">
<text x="273.2" y="25.6">ASSEMBLY</text>
<text x="286.2" y="25.6">TOTAL</text>
<text x="295.1" y="25.6">SUB-PIECE</text>
<text x="310.4" y="25.6">UNIT</text>
<text x="330.5" y="25.6">MATERIAL</text>
<text x="357.1" y="25.6">LENGTH</text>
<text x="378.3" y="25.6">REMARKS</text>
<text x="398.4" y="25.6">UNIT</text>
<text x="410.2" y="25.6">TOTAL</text>
<text x="272.1" y="35.5">03B1045</text>
<text x="275.6" y="30.4">MARK</text>
<text x="287.4" y="30.4">QTY</text>
<text x="288.6" y="35.5">ONE</text>
<text x="298" y="30.4">MARK</text>
<text x="311" y="30.4">QTY</text>
<text x="319.3" y="35.5">BEAM</text>
<text x="328.7" y="30.4">DESCRIPTION</text>
<text x="353" y="30.4">FT</text>
<text x="360.3" y="30.4">IN</text>
<text x="370.1" y="35.5">PNT</text>
<text x="397.8" y="30.4">WEIGHT</text>
<text x="402" y="35.5">242</text>
<text x="409.6" y="30.4">WEIGHT</text>
<text x="412.6" y="35.5">242</text>
<text x="290.9" y="40.2">1</text>
<text x="294.5" y="40.2">03B1045</text>
<text x="315.8" y="40.2">1</text>
<text x="319.3" y="40.2">W12x16</text>
<text x="354.9" y="40.2">12</text>
<text x="358.9" y="40.2">11</text>
<text x="370.1" y="40.2">B2E A992</text>
<text x="402" y="40.2">207</text>
<text x="412.6" y="40.2">207</text>
<text x="290.9" y="45">2</text>
<text x="294.5" y="45">a1155</text>
<text x="315.8" y="45">2</text>
<text x="319.3" y="45">L4x4x</text>
<text x="356" y="45">0</text>
<text x="358.9" y="45">9</text>
<text x="370.1" y="45">A36</text>
<text x="403.2" y="45">10</text>
<text x="413.8" y="45">19</text>
<text x="290.9" y="49.7">2</text>
<text x="294.5" y="49.7">a923</text>
<text x="315.8" y="49.7">2</text>
<text x="319.3" y="49.7">L4x4x</text>
<text x="356" y="49.7">0</text>
<text x="358.9" y="49.7">9</text>
<text x="370.1" y="49.7">A36</text>
<text x="404.3" y="49.7">6</text>
<text x="413.8" y="49.7">12</text>
<text x="290.9" y="54.5">3</text>
<text x="290.9" y="59.3">3</text>
<text x="315.8" y="54.5">3</text>
<text x="315.8" y="59.3">3</text>
<text x="322.2" y="54.5">DiaF1852N</text>
<text x="322.2" y="59.3">DiaF1852N</text>
<text x="356" y="54.5">0</text>
<text x="356" y="59.3">0</text>
<text x="358.9" y="54.5">2</text>
<text x="358.9" y="59.3">2</text>
<text x="404.3" y="54.5">1</text>
<text x="404.3" y="59.3">1</text>
<text x="415" y="54.5">2</text>
<text x="415" y="59.3">2</text>
<text x="319.3" y="68.8">FIELDBOLTS</text>
<text x="290.9" y="73.6">6</text>
<text x="322.2" y="73.6">DiaF1852N</text>
<text x="356" y="73.6">0</text>
<text x="358.9" y="73.6">2</text>
<text x="290.9" y="78.3">4</text>
<text x="322.2" y="78.3">DiaA325N</text>
<text x="356" y="78.3">0</text>
<text x="358.9" y="78.3">2</text>
<text x="325.3" y="163.4">FOR SHOP USE :</text>
<text x="383.7" y="163.4">QUALITY CONTROL</text>
<text x="391.4" y="167.8">CHECK</text>
</g>
<g font-size="3.1">
<text x="361.1" y="39.4">1/</text>
<text x="362.5" y="40.5">4</text>
<text x="324.6" y="44.1">1/</text>
<text x="326" y="45.3">2</text>
<text x="319.3" y="53.7">3/</text>
<text x="324.6" y="48.9">5/</text>
<text x="326" y="50">16</text>
<text x="360" y="53.7">1/</text>
<text x="319.3" y="58.4">3/</text>
<text x="320.7" y="54.8">4</text>
<text x="320.7" y="59.5">4</text>
<text x="361.4" y="54.8">4</text>
<text x="319.3" y="72.7">3/</text>
<text x="319.3" y="77.5">3/</text>
<text x="320.7" y="73.8">4</text>
<text x="360" y="72.7">1/</text>
<text x="361.4" y="73.8">2</text>
<text x="320.7" y="78.6">4</text>
<text x="336.2" y="167.4">INITIAL</text>
<text x="350" y="167.1">HOURS</text>
<text x="364.6" y="167.2">DATE</text>
<text x="325.2" y="171.3">CUT</text>
<text x="399.8" y="172.8">DIMENSIONAL</text>
<text x="325.1" y="175.8">VISUAL</text>
<text x="399.8" y="177.9">VISUAL</text>
<text x="325.5" y="180">DATE</text>
<text x="325.7" y="184.4">DATE</text>
<text x="399.8" y="183.1">DATE</text>
<text x="346" y="215">MISCELLANEOUS METALS FABRICATORAND ERECTORS</text>
<text x="346" y="218.6">623 BAUMGARDNER ROAD, LANCASTER, PA17603</text>
<text x="346" y="225.8">WWW.STEELFABENTERPRISES.COM</text>
<text x="346" y="222.2">TEL. (717)464-0330</text>
<text x="378.3" y="222.2">FAX (717)464-9464</text>
<text x="324.7" y="230.5">PROJECT OWNER : CK CAPITAL, LLC</text>
<text x="208.8" y="238.8">ALL RE-ENTRANT CUT</text>
<text x="324.7" y="235.1">PROJECT DESCRIPTION : CLEVELAND BROTHERS-MILESBURG</text>
<text x="324.9" y="239.5">PROJECTADDRESS : 1025N. EAGLE VALLY ROAD, HOWARD, PA16841</text>
<text x="208.8" y="242.5">TO BE</text>
<text x="218.4" y="242.5">&quot; RADIUSED (U.N.O)</text>
<text x="242.9" y="245.3">REV#</text>
<text x="252.7" y="245.3">DWN BY</text>
<text x="278.1" y="245.3">DESCRIPTION</text>
<text x="313.5" y="245.3">DATE</text>
<text x="324.9" y="244.2">CONTRACTOR : KINSLEY CONSTRUCTION, INC.</text>
<text x="208.5" y="247">WELDS : E70XX</text>
<text x="208.7" y="251.7">HOLES :</text>
<text x="224.2" y="251.8">&quot; DIA(U.N.O)</text>
<text x="242.9" y="249.9">A</text>
<text x="252.7" y="249.9">GSV</text>
<text x="264.9" y="249.9">ISSUED FORAPPROVAL</text>
<text x="309" y="249.9">Jun 11</text>
<text x="315.5" y="249.9">2025</text>
<text x="325.1" y="250">DRAWN BY : BAS</text>
<text x="358.2" y="250.5">DATE : 06-07-2025</text>
<text x="379.3" y="248.9">PROJ.</text>
<text x="407.2" y="250.5">REV #</text>
<text x="208.7" y="256.3">MAT'L :</text>
<text x="219.3" y="256.4">A36 (U.N.O)</text>
<text x="242.9" y="253.8">0</text>
<text x="252.7" y="253.8">GSV</text>
<text x="264.9" y="253.8">ISSUED FOR FABRICATION</text>
<text x="309" y="253.8">Jul 28</text>
<text x="315" y="253.8">2025</text>
<text x="325" y="257.6">CHECKED BY : GSV</text>
<text x="358.3" y="257.7">DATE : 06-09-2025</text>
<text x="379.3" y="252.5">NO. :</text>
<text x="379.5" y="255.9">DWG</text>
<text x="410.6" y="255.5">0</text>
<text x="208.6" y="260.7">CLEAN : SSPC-SP3</text>
<text x="324.9" y="262.9">DWG DESCRIPTION :</text>
<text x="350.4" y="263">BEAM DETAIL</text>
<text x="379.5" y="259.5">NO. :</text>
<text x="208.9" y="265">PAINT : SHOP PRIMER</text>
</g>
<g font-size="2.7">
<text x="336.1" y="189">THE INFORMATION NOTED HEREON THIS DRAWING IS THE</text>
<text x="336.1" y="195.4">NOTED BE USED WITHOUT WRITTEN CONSENT.</text>
<text x="336.1" y="192.2">PROPERTY OF STEEL FAB ENTERPRISES, INC.AND SHALL</text>
</g>
<g font-size="2.6">
<text x="215.9" y="241.8">1/</text>
<text x="217.4" y="242.7">2</text>
<text x="219.3" y="251.1">13/</text>
<text x="222" y="252.1">16</text>
</g>
<g font-size="2.5">
<text x="11.7" y="237.1" transform="rotate(-90 11.7 237.1)">03:32:19</text>
<text x="11.8" y="244.4" transform="rotate(-90 11.8 244.4)">2025</text>
<text x="11.8" y="250.1" transform="rotate(-90 11.8 250.1)">Jul 29</text>
<text x="11.9" y="265.8" transform="rotate(-90 11.9 265.8)">PRINTED ON</text>
</g>
</svg>
